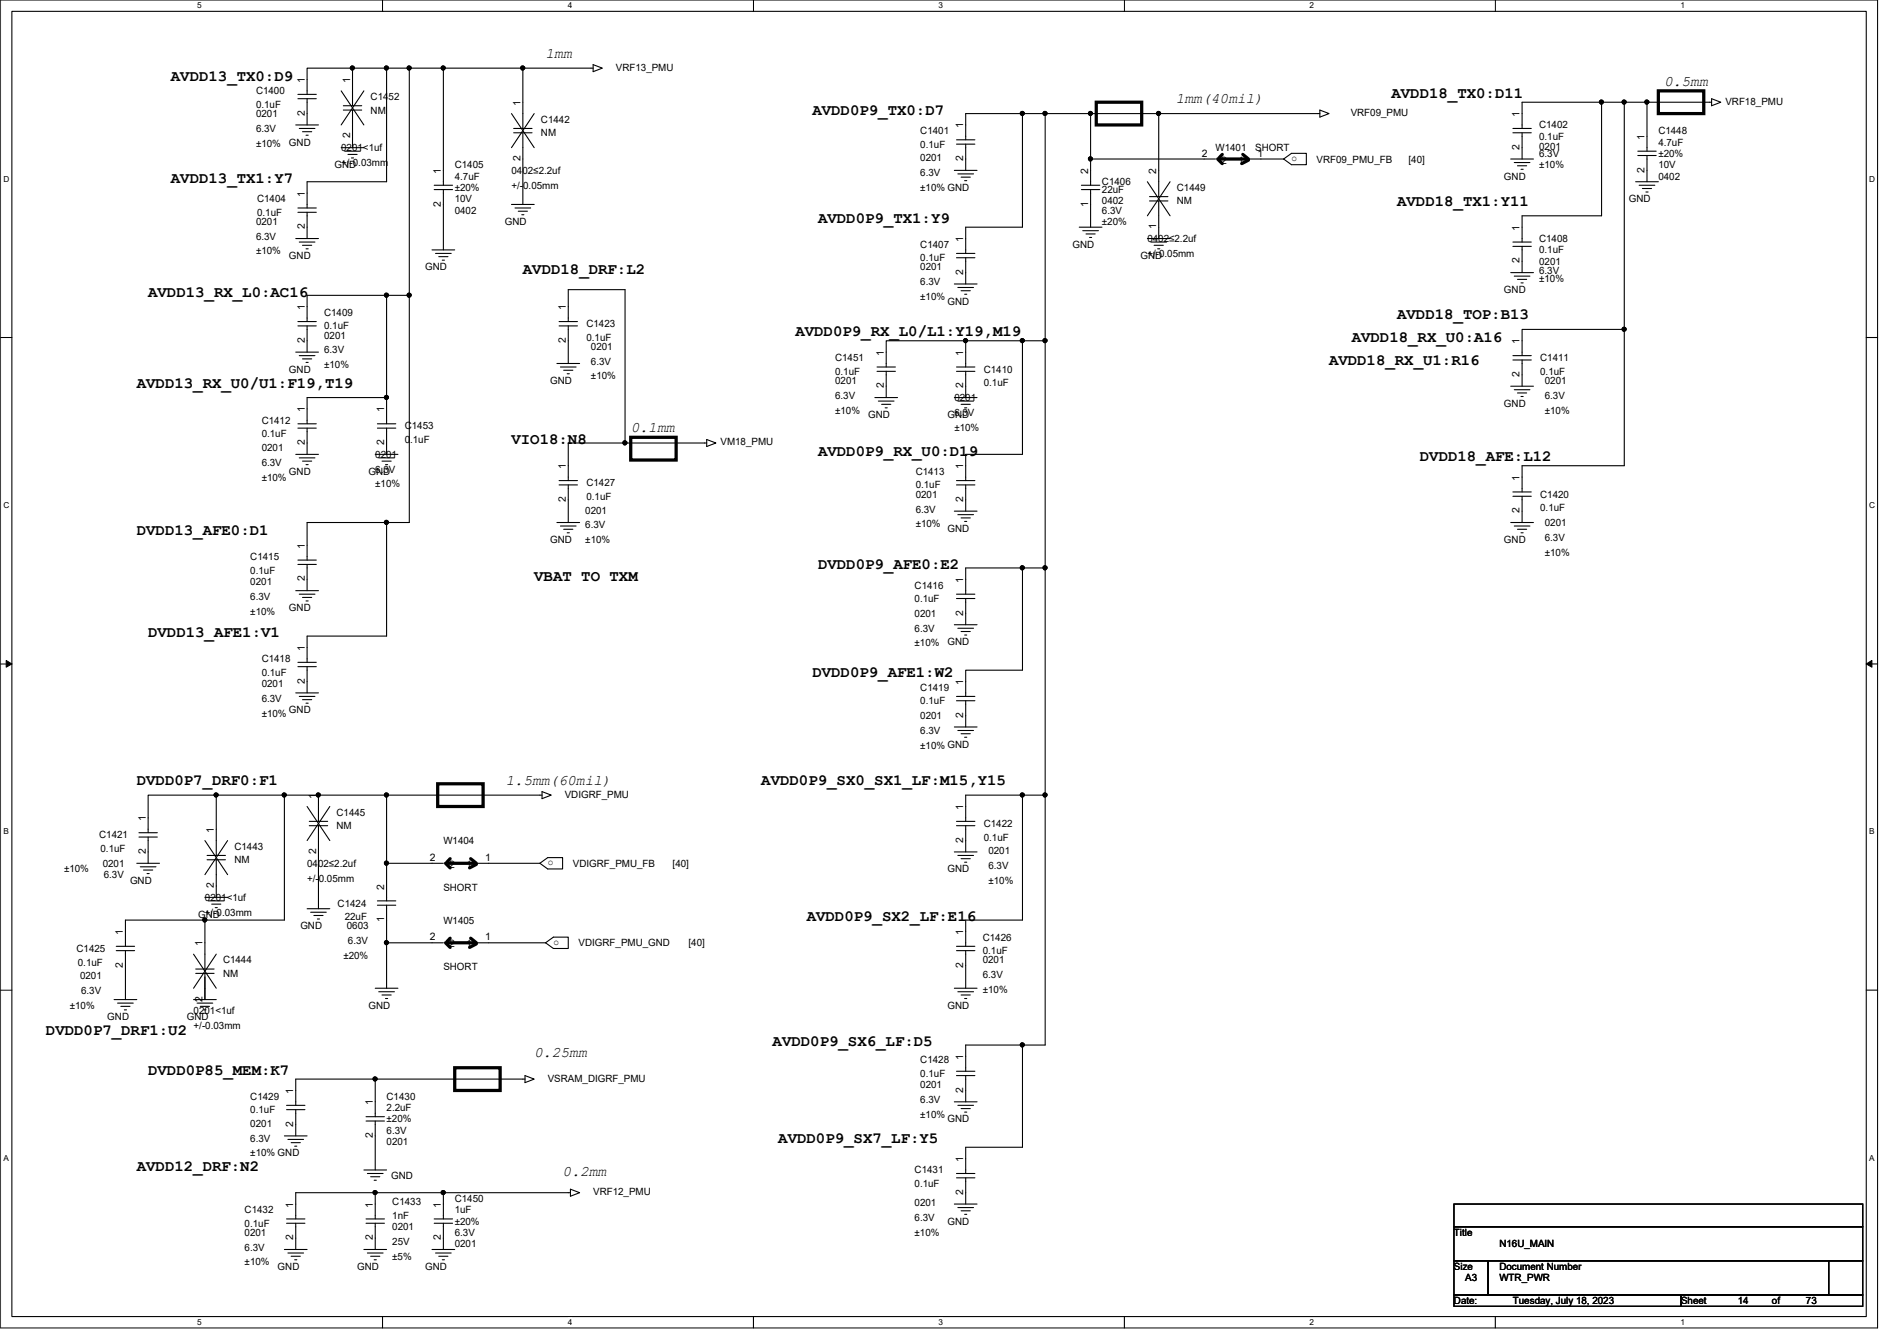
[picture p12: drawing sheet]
<svg xmlns="http://www.w3.org/2000/svg" width="297mm" height="210mm" viewBox="0 0 297 210" stroke-linecap="round" stroke-linejoin="round" font-family="sans-serif">
<path d="M.1 0h293.9v207.9h-293.9zM1.9 1.8h290.3v204.3h-290.3z" fill="none" stroke="#000" stroke-width=".17"/>
<g fill="#fff">
<path d="M30.9 .2h.6v1.4h-.6z"/>
<path d="M30.9 206.2h.6v1.4h-.6z"/>
</g>
<path d="M59.9 0v1.8M59.9 206.1v1.8" fill="none" stroke="#000" stroke-width=".17"/>
<g fill="#fff">
<path d="M88.9 .2h.7v1.4h-.7z"/>
<path d="M88.9 206.2h.7v1.4h-.7z"/>
</g>
<path d="M118 0v1.8M118 206.1v1.8" fill="none" stroke="#000" stroke-width=".17"/>
<g fill="#fff">
<path d="M147 .2h.7v1.4h-.7z"/>
<path d="M147 206.2h.7v1.4h-.7z"/>
</g>
<path d="M176.1 0v1.8M176.1 206.1v1.8" fill="none" stroke="#000" stroke-width=".17"/>
<g fill="#fff">
<path d="M205.1 .2h.6v1.4h-.6z"/>
<path d="M205.1 206.2h.6v1.4h-.6z"/>
</g>
<path d="M234.1 0v1.8M234.1 206.1v1.8" fill="none" stroke="#000" stroke-width=".17"/>
<g fill="#fff">
<path d="M263.1 .2h.7v1.4h-.7z"/>
<path d="M263.1 206.2h.7v1.4h-.7z"/>
<path d="M.5 27.3h.9v1.4h-.9z"/>
<path d="M292.7 27.3h.9v1.4h-.9z"/>
<path d="M.5 78.4h.9v1.4h-.9z"/>
<path d="M292.7 78.4h.9v1.4h-.9z"/>
</g>
<path d="M1.9 52.8h-1.8M294 52.8h-1.8" fill="none" stroke="#000" stroke-width=".17"/>
<g fill="#fff">
<path d="M.5 129.5h.9v1.4h-.9z"/>
<path d="M292.7 129.5h.8v1.4h-.8z"/>
</g>
<path d="M1.9 103.9h-1.8M294 103.9h-1.8" fill="none" stroke="#000" stroke-width=".17"/>
<path d="M1 103.4l.9 .5-.9 .5zM292.2 103.9l.9-.5v1z" fill="#000"/>
<path d="M1 103.4l.9 .5-.9 .5zM292.2 103.9l.9-.5v1z" fill="none" stroke="#000" stroke-width=".16"/>
<g fill="#fff">
<path d="M.5 180.5h.9v1.4h-.9z"/>
<path d="M292.7 180.5h.8v1.4h-.8z"/>
</g>
<g fill="none" stroke="#000" stroke-width=".17">
<path d="M48.1 15.5v4.1M49.5 14.8h-2.9M49.5 15.5h-2.9M49.9 19.6h-3.6M53.4 14.2l3.6 5.4M55.2 10.7h-7.1v4.1M55.2 10.7v5.9M55.2 17.2v5.9M56.6 16.6h-2.8M56.6 17.2h-2.8M57 14.2l-3.6 5.4M60.5 10.7h-5.3"/>
<path d="M60.5 10.7v17.7h-12.4v4.2M64.1 10.7h-3.6M64.1 10.7v35.5M69.4 10.7h-5.3M69.4 10.7v18.3M80.1 17.8l3.5 5.3M81.9 10.7h-12.5M81.9 10.7v9.4M83.6 17.8l-3.5 5.3M92.9 10.1l1.4 .6-1.4 .5zM92.9 10.7h-11M160.1 17.8v17.8h-8.9v4.1"/>
<path d="M160.1 17.8h-8.9v4.1M163.7 17.8h-3.6M163.7 17.8v35.5M170.8 17.8h-7.1M170.8 17.8v7.1M181.4 17.8h-10.6M206.7 17.2l1.4 .6-1.4 .5zM206.7 17.8h-25.3v13M250.8 16v17.8h-12.5v4.1M250.8 16h-12.5v4.1M254.3 16v35.6M254.3 16h-3.5"/>
<path d="M257.9 16v7.7M257.9 16h-3.6M268 15.5l1.4 .5-1.4 .6zM268 16h-10.1M48.1 33.2v4.1M48.3 21.2h-.4M48.3 38.9h-.4M48.8 20.6h-1.4M48.8 38.4h-1.4M49.3 20.1h-2.4M49.3 37.9h-2.4M49.5 32.6h-2.9"/>
<path d="M49.5 33.2h-2.9M49.9 37.3h-3.6M55.4 24.7h-.4M55.9 24.2h-1.4M56.4 23.7h-2.4M57 23.1h-3.6M69.4 29.7v9.4M70.7 39.7h-2.5M70.9 29h-2.9M70.9 29.7h-2.9M71.2 39.1h-3.6M81.9 20.8v11.2"/>
<path d="M82 33.6h-.3M82.6 33.1h-1.5M83.1 32.6h-2.5M83.3 20.1h-2.9M83.3 20.8h-2.9M83.6 32h-3.5M151.2 22.6v4.1M151.4 28.3h-.4M151.9 27.7h-1.4M152.4 27.2h-2.4M152.7 21.9h-2.9M152.7 22.6h-2.9"/>
<path d="M152.7 39.7h-2.9M153 26.7h-3.6M170.8 24.9v4.1M170.8 29.7v5.9M170.9 37.2h-.3M171.5 36.6h-1.5M172 36.1h-2.5M172.2 29.7h-2.9M172.2 29h-2.9M172.5 35.6h-3.5M179.7 28.4l3.5 5.4M181.4 31.5v5.8"/>
<path d="M181.6 38.9h-.3M182.2 38.4h-1.5M182.7 37.9h-2.5M182.9 31.5h-2.9M182.9 30.8h-2.9M183.2 37.3h-3.5M183.2 28.4l-3.5 5.4M190.3 24.9h-19.5M201 24.9l1.2-.9h2.4v1.8h-2.4zM201 24.9h-5.3M238.3 20.8v4.1M238.3 38.6v4.1"/>
<path d="M238.5 26.5h-.3M239.1 25.9h-1.5M239.6 25.4h-2.5M239.8 20.1h-2.9M239.8 20.8h-2.9M239.8 37.9h-2.9M239.8 38.6h-2.9M240.1 24.9h-3.5M257.9 24.3v4.1M258.1 30.1h-.4M258.6 29.5h-1.4M259.1 29h-2.4"/>
<path d="M259.3 23.7h-2.8M259.3 24.3h-2.8M259.7 28.4h-3.6M48.1 51v4.1M48.3 56.7h-.4M48.8 56.2h-1.4M49.3 55.7h-2.4M49.5 50.3h-2.9M49.5 51h-2.9M49.9 55.1h-3.6M60.5 46.2v16M60.5 46.2h-12.4v4.1"/>
<path d="M64.1 46.2h-3.6M64.1 46.2v35.6h-3.6M69.6 40.7h-.3M70.1 40.2h-1.4M89 50.3v-5h8.9v24M89 51v5.9M89.2 58.5h-.4M89.7 58h-1.4M90.2 57.4h-2.4M90.4 50.3h-2.9M90.4 51h-2.9M90.8 56.9h-3.6"/>
<path d="M138.8 58.1v4.1M140.2 57.4h-2.9M140.2 58.1h-2.9M151.2 40.3v4.1M151.2 53.3v4.1M151.2 58.1v4.1M151.2 53.3h-12.4v4.1M151.4 46.1h-.4M151.9 45.5h-1.4M152.4 45h-2.4M152.7 40.3h-2.9M152.7 57.4h-2.9"/>
<path d="M152.7 58.1h-2.9M153 44.4h-3.6M160.1 53.3v17.8h-8.9v4.1M160.1 53.3h-8.9M163.7 53.3v35.6M163.7 53.3h-3.6M238.3 55.7v-4.1h16v21.3h-16v4.1M238.3 56.3v4.2M238.5 44.3h-.3M239.1 43.7h-1.5M239.6 43.2h-2.5M239.8 55.7h-2.9"/>
<path d="M239.8 56.3h-2.9M240.1 42.7h-3.5M48.1 67v4.1M48.3 72.7h-.4M48.8 72.2h-1.4M49.3 71.7h-2.4M49.5 66.3h-2.9M49.5 67h-2.9M49.9 71.1h-3.6M60.5 62.2h-12.4v4.1M60.5 62.2v4.1M60.5 67v4.1"/>
<path d="M60.7 72.7h-.3M61.3 72.2h-1.5M61.8 71.7h-2.5M62 66.3h-2.9M62 67h-2.9M62.3 71.1h-3.5M89 75.9v5.9M90.4 75.2h-2.9M90.4 75.9h-2.9M97.9 69.3h-8.9v5.9M110.7 68.8l1.4 .5-1.4 .6zM110.7 69.3h-12.8"/>
<path d="M138.9 63.8h-.3M139.5 63.3h-1.5M140 62.8h-2.5M140.5 62.2h-3.5M151.2 75.9v4.1M151.4 63.8h-.4M151.9 63.3h-1.4M152.4 62.8h-2.4M152.7 75.2h-2.9M152.7 75.9h-2.9M153 62.2h-3.6M238.3 77.7v4.1"/>
<path d="M238.5 62.1h-.3M239.1 61.5h-1.5M239.6 61h-2.5M239.8 77h-2.9M239.8 77.7h-2.9M240.1 60.5h-3.5M48.1 88.3v4.2M48.3 94.1h-.4M48.8 93.5h-1.4M49.3 93h-2.4M49.5 87.7h-2.9M49.5 88.3h-2.9"/>
<path d="M49.9 92.5h-3.6M60.5 81.8v17.8h-12.4v4.1M60.5 81.8h-12.4v5.9M89.2 83.4h-.4M89.7 82.8h-1.4M90.2 82.3h-2.4M90.8 81.8h-3.6M151.2 93.7v4.1M151.4 81.6h-.4M151.4 99.4h-.4M151.9 81.1h-1.4M151.9 98.8h-1.4"/>
<path d="M152.4 80.6h-2.4M152.4 98.3h-2.4M152.7 93h-2.9M152.7 93.7h-2.9M153 80h-3.6M153 97.8h-3.6M160.1 88.9v16h-8.9v4.1M160.1 88.9h-8.9v4.1M163.7 88.9v35.6M163.7 88.9h-3.6M238.5 83.4h-.3M239.1 82.8h-1.5"/>
<path d="M239.6 82.3h-2.5M240.1 81.8h-3.5M48.1 104.4v4.1M48.3 110.1h-.4M48.8 109.5h-1.4M49.3 109h-2.4M49.5 103.7h-2.9M49.5 104.4h-2.9M49.9 108.5h-3.6M151.2 109.7v4.1M151.4 115.4h-.4M151.9 114.9h-1.4"/>
<path d="M152.4 114.3h-2.4M152.7 109h-2.9M152.7 109.7h-2.9M153 113.8h-3.6M23.2 131v4.1M23.4 136.7h-.4M23.9 136.2h-1.4M24.4 135.7h-2.4M24.6 130.3h-2.8M24.6 131h-2.8M25 135.1h-3.6M32.1 131.6l3.5 5.3"/>
<path d="M33.9 124.5v9.4M33.9 134.6v5.9M35.3 133.9h-2.9M35.3 134.6h-2.9M35.6 131.6l-3.5 5.3M44.5 124.5v19.5h-12.4M44.5 124.5h-21.3v5.8M48.1 126.2l3.5 5.4M49.9 124.5h-5.4M49.9 124.5v4.1M49.9 129.2v13M51.3 128.6h-2.9"/>
<path d="M51.3 129.2h-2.9M51.6 126.2l-3.5 5.4M60.5 124.5v10.6M60.5 124.5h-10.6M60.5 135.1v5.9M69.4 135.1h-8.9M74.8 135.1h9.7M84.5 135.1l1.3-.9h2.3v1.8h-2.3zM84.9 123.9l1.4 .6-1.4 .5zM84.9 124.5h-24.4M151.2 129.2v4.1M151.4 135h-.4"/>
<path d="M151.9 134.4h-1.4M152.4 133.9h-2.4M152.7 128.6h-2.9M152.7 129.2h-2.9M153 133.3h-3.6M160.1 124.5h-8.9v4.1M160.1 124.5v19.5h-8.9v4.1M163.7 124.5h-3.6M163.7 124.5v39.1h-3.6M1.9 155h-1.8M19.6 148.1v-4.1h12.5v7.7M19.6 148.8v7.7"/>
<path d="M19.8 158.1h-.3M20.4 157.5h-1.5M20.9 157h-2.5M21.1 148.1h-2.9M21.1 148.8h-2.9M21.4 156.5h-3.5M30.3 149.4l3.6 5.3M32.1 152.4v4.1v-3.6M32.3 158.1h-.4M32.8 157.5h-1.4M33.3 157h-2.4M33.5 151.7h-2.9"/>
<path d="M33.5 152.4h-2.9M33.9 149.4l-3.6 5.3M33.9 156.5h-3.6M34 142.1h-.3M34.6 141.5h-1.5M35.1 141h-2.5M35.6 140.5h-3.5M50 143.8h-.3M50.6 143.3h-1.5M51.1 142.8h-2.5M51.6 142.2h-3.5M60.5 141.7v5.9"/>
<path d="M60.5 147.6v7.1M60.7 156.3h-.3M61.3 155.7h-1.5M61.8 155.2h-2.5M62 141.7h-2.9M62 141h-2.9M62.3 154.7h-3.5M69.4 147.6h-8.9M74.8 147.6h10.6M85.4 147.6l1.3-.9h2.3v1.8h-2.3zM151.2 148.8v5.9M151.4 156.3h-.4"/>
<path d="M151.9 155.7h-1.4M152.4 155.2h-2.4M152.7 148.1h-2.9M152.7 148.8h-2.9M153 154.7h-3.6M294 155h-1.8M46.3 173.7v4.1M46.5 179.4h-.4M47 178.9h-1.4M47.5 178.4h-2.4M47.7 173h-2.8M47.7 173.7h-2.8"/>
<path d="M48.1 177.8h-3.6M58.8 168.9h-12.5v4.1M58.8 168.9v5.9M58.8 175.5v7.6M60.2 174.8h-2.9M60.2 175.5h-2.9M82.2 168.4l1.4 .5-1.4 .6zM82.2 168.9h-23.4M151.2 168.4v4.1M151.4 174.1h-.4M151.9 173.5h-1.4M152.4 173h-2.4"/>
<path d="M152.7 167.7h-2.9M152.7 168.4h-2.9M153 172.5h-3.6M160.1 163.6v16h-8.9v4.1M160.1 163.6h-8.9v4.1M46.3 191.5v4.1M46.5 197.2h-.4M47 196.6h-1.4M47.5 196.1h-2.4M47.7 190.8h-2.8M47.7 191.5h-2.8M48.1 195.6h-3.6"/>
<path d="M58.8 186.7h-12.5v4.1M58.8 191.5v4.1M58.9 184.7h-.3M58.9 197.2h-.3M59.5 184.2h-1.5M59.5 196.6h-1.5M60 183.7h-2.5M60 196.1h-2.5M60.2 190.8h-2.9M60.2 191.5h-2.9M60.5 183.1h-3.5M60.5 195.6h-3.5"/>
<path d="M69.4 191.5v4.1M69.4 186.7h-10.6v4.1M69.6 197.2h-.3M70.1 196.6h-1.4M70.7 196.1h-2.5M70.9 190.8h-2.9M70.9 191.5h-2.9M71.2 195.6h-3.6M89.3 186.1l1.5 .6-1.5 .5zM89.3 186.7h-19.9v4.1M151.2 184.4v4.1M151.4 190.1h-.4"/>
<path d="M151.9 189.5h-1.4M152.4 189h-2.4M152.7 183.7h-2.9M152.7 184.4h-2.9M153 188.5h-3.6M227.7 188.5h64v3.5h-64zM227.7 192h64v5.4h-64zM227.7 197.4h5.3v5.3h-5.3zM233 197.4h53.3v5.3h-53.3zM286.3 197.4h5.4v5.3h-5.4zM227.7 202.7h35.5v1.8h-35.5zM263.2 202.7h28.5v1.8h-28.5z"/>
<circle cx="55.2" cy="10.6" r=".32"/>
<circle cx="60.5" cy="10.6" r=".32"/>
<circle cx="64.1" cy="10.6" r=".32"/>
<circle cx="69.4" cy="10.6" r=".32"/>
<circle cx="81.8" cy="10.6" r=".32"/>
<circle cx="160.1" cy="17.8" r=".32"/>
<circle cx="163.6" cy="17.8" r=".32"/>
<circle cx="170.7" cy="17.8" r=".32"/>
<circle cx="181.4" cy="17.8" r=".32"/>
<circle cx="250.8" cy="16" r=".32"/>
<circle cx="254.3" cy="16" r=".32"/>
<circle cx="257.9" cy="16" r=".32"/>
<circle cx="170.7" cy="24.9" r=".32"/>
<circle cx="60.5" cy="46.2" r=".32"/>
<circle cx="64.1" cy="46.2" r=".32"/>
<circle cx="151.2" cy="53.3" r=".32"/>
<circle cx="160.1" cy="53.3" r=".32"/>
<circle cx="163.6" cy="53.3" r=".32"/>
<circle cx="254.3" cy="51.5" r=".32"/>
<circle cx="60.5" cy="62.2" r=".32"/>
<circle cx="97.8" cy="69.3" r=".32"/>
<circle cx="60.5" cy="81.8" r=".32"/>
<circle cx="160.1" cy="88.9" r=".32"/>
<circle cx="163.6" cy="88.9" r=".32"/>
<circle cx="33.8" cy="124.4" r=".32"/>
<circle cx="44.5" cy="124.4" r=".32"/>
<circle cx="49.8" cy="124.4" r=".32"/>
<circle cx="60.5" cy="124.4" r=".32"/>
<circle cx="60.5" cy="135.1" r=".32"/>
<circle cx="160.1" cy="124.4" r=".32"/>
<circle cx="163.6" cy="124.4" r=".32"/>
<circle cx="32.1" cy="144" r=".32"/>
<circle cx="60.5" cy="147.5" r=".32"/>
<circle cx="58.7" cy="168.9" r=".32"/>
<circle cx="160.1" cy="163.5" r=".32"/>
<circle cx="58.7" cy="186.7" r=".32"/>
<circle cx="69.4" cy="186.7" r=".32"/>
</g>
<g fill="none" stroke="#000" stroke-width=".51">
<path d="M171.7 16h7.1v3.6h-7.1zM259.7 14.2h7.1v3.6h-7.1zM190.7 24.9l.7 .7M191.4 24.2l-.5 .5M194.6 24.2l.9 .7M195.1 24.9h-3.9M195.5 25.1l-1.1 .5M98.8 68.5h7.1v3.5h-7.1zM68.5 122.7h7.1v3.5h-7.1zM69.8 135.1l.7 .7M70.5 134.4l-.5 .6M73.7 134.4l.9 .7"/>
<path d="M74.2 135.1h-3.9M74.6 135.3l-1.1 .5M69.8 147.6l.7 .7M70.5 146.9l-.5 .5M73.7 146.9l.9 .7M74.2 147.6h-3.9M74.6 147.7l-1.1 .6M71.2 167.1h7.1v3.6h-7.1z"/>
</g>
<g fill="#000">
<circle cx="55.2" cy="10.6" r=".32"/>
<circle cx="60.5" cy="10.6" r=".32"/>
<circle cx="64.1" cy="10.6" r=".32"/>
<circle cx="69.4" cy="10.6" r=".32"/>
<circle cx="81.8" cy="10.6" r=".32"/>
<circle cx="160.1" cy="17.8" r=".32"/>
<circle cx="163.6" cy="17.8" r=".32"/>
<circle cx="170.7" cy="17.8" r=".32"/>
<circle cx="181.4" cy="17.8" r=".32"/>
<circle cx="250.8" cy="16" r=".32"/>
<circle cx="254.3" cy="16" r=".32"/>
<circle cx="257.9" cy="16" r=".32"/>
<circle cx="170.7" cy="24.9" r=".32"/>
<circle cx="60.5" cy="46.2" r=".32"/>
<circle cx="64.1" cy="46.2" r=".32"/>
<circle cx="151.2" cy="53.3" r=".32"/>
<circle cx="160.1" cy="53.3" r=".32"/>
<circle cx="163.6" cy="53.3" r=".32"/>
<circle cx="254.3" cy="51.5" r=".32"/>
<circle cx="60.5" cy="62.2" r=".32"/>
<circle cx="97.8" cy="69.3" r=".32"/>
<circle cx="60.5" cy="81.8" r=".32"/>
<circle cx="160.1" cy="88.9" r=".32"/>
<circle cx="163.6" cy="88.9" r=".32"/>
<circle cx="33.8" cy="124.4" r=".32"/>
<circle cx="44.5" cy="124.4" r=".32"/>
<circle cx="49.8" cy="124.4" r=".32"/>
<circle cx="60.5" cy="124.4" r=".32"/>
<circle cx="60.5" cy="135.1" r=".32"/>
<circle cx="160.1" cy="124.4" r=".32"/>
<circle cx="163.6" cy="124.4" r=".32"/>
<circle cx="32.1" cy="144" r=".32"/>
<circle cx="60.5" cy="147.5" r=".32"/>
<circle cx="58.7" cy="168.9" r=".32"/>
<circle cx="160.1" cy="163.5" r=".32"/>
<circle cx="58.7" cy="186.7" r=".32"/>
<circle cx="69.4" cy="186.7" r=".32"/>
</g>
<g font-size="2.5">
<text x="26.8" y="12.7">AVDD13_TX0:D9</text>
<text x="127.2" y="18">AVDD0P9_TX0:D7</text>
<text x="217.9" y="15.3">AVDD18_TX0:D11</text>
<text x="26.8" y="28.7">AVDD13_TX1:Y7</text>
<text x="128.1" y="34.9">AVDD0P9_TX1:Y9</text>
<text x="218.8" y="32.2">AVDD18_TX1:Y11</text>
<text x="23.2" y="46.4">AVDD13_RX_L0:AC16</text>
<text x="81.9" y="42.9">AVDD18_DRF:L2</text>
<text x="124.5" y="52.7">AVDD0P9_RX_L0/L1:Y19,M19</text>
<text x="211.7" y="53.6">AVDD18_RX_U0:A16</text>
<text x="218.8" y="50">AVDD18_TOP:B13</text>
<text x="208.1" y="57.1">AVDD18_RX_U1:R16</text>
<text x="21.4" y="60.7">AVDD13_RX_U0/U1:F19,T19</text>
<text x="80.1" y="69.6">VIO18:N8</text>
<text x="128.1" y="71.3">AVDD0P9_RX_U0:D19</text>
<text x="222.3" y="72.2">DVDD18_AFE:L12</text>
<text x="21.4" y="83.8">DVDD13_AFE0:D1</text>
<text x="128.1" y="89.1">DVDD0P9_AFE0:E2</text>
<text x="83.6" y="90.9">VBAT TO TXM</text>
<text x="23.2" y="99.8">DVDD13_AFE1:V1</text>
<text x="127.2" y="106">DVDD0P9_AFE1:W2</text>
<text x="21.4" y="122.9">DVDD0P7_DRF0:F1</text>
<text x="119.2" y="122.9">AVDD0P9_SX0_SX1_LF:M15,Y15</text>
<text x="126.3" y="144.2">AVDD0P9_SX2_LF:E16</text>
<text x="7.2" y="162">DVDD0P7_DRF1:U2</text>
<text x="121" y="163.8">AVDD0P9_SX6_LF:D5</text>
<text x="23.2" y="168.2">DVDD0P85_MEM:K7</text>
<text x="121.9" y="178.9">AVDD0P9_SX7_LF:Y5</text>
<text x="21.4" y="183.3">AVDD12_DRF:N2</text>
</g>
<g font-size="2.3">
<text x="85.4" y="9">1mm</text>
<text x="184.1" y="16.1">1mm(40mil)</text>
<text x="260.6" y="13.5">0.5mm</text>
<text x="98.8" y="67.7">0.1mm</text>
<text x="79.2" y="122.8">1.5mm(60mil)</text>
<text x="83.6" y="165.5">0.25mm</text>
<text x="88.1" y="184.2">0.2mm</text>
</g>
<g font-size="1.6">
<text x="96.4" y="11">VRF13_PMU</text>
<text x="40.1" y="14.8">C1400</text>
<text x="40.1" y="16.9">0.1uF</text>
<text x="47.7" y="13" transform="rotate(-90 47.7 13)">1</text>
<text x="54.8" y="13" transform="rotate(-90 54.8 13)">1</text>
<text x="58" y="15.7">C1452</text>
<text x="58" y="17.8">NM</text>
<text x="81.5" y="16.6" transform="rotate(-90 81.5 16.6)">1</text>
<text x="270.2" y="16.4">VRF18_PMU</text>
<text x="40.1" y="18.3">0201</text>
<text x="40.1" y="20.7">6.3V</text>
<text x="40.1" y="22.9">±10%</text>
<text x="45.3" y="22.8">GND</text>
<text x="47.7" y="18.1" transform="rotate(-90 47.7 18.1)">2</text>
<text x="53.4" y="23.7">0201&lt;1uf</text>
<text x="54.8" y="21.7" transform="rotate(-90 54.8 21.7)">2</text>
<text x="84.7" y="19.2">C1442</text>
<text x="84.7" y="21.3">NM</text>
<text x="144.1" y="21">C1401</text>
<text x="144.1" y="23.1">0.1uF</text>
<text x="150.8" y="20.1" transform="rotate(-90 150.8 20.1)">1</text>
<text x="190.3" y="23.7">W1401</text>
<text x="196.5" y="23.7">SHORT</text>
<text x="211.5" y="18.2">VRF09_PMU</text>
<text x="238" y="23.5" transform="rotate(-90 238 23.5)">2</text>
<text x="238" y="18.3" transform="rotate(-90 238 18.3)">1</text>
<text x="241" y="20.1">C1402</text>
<text x="241" y="21.9">0.1uF</text>
<text x="241" y="23.5">0201</text>
<text x="257.5" y="21.9" transform="rotate(-90 257.5 21.9)">1</text>
<text x="259.7" y="21">C1448</text>
<text x="259.7" y="22.8">4.7uF</text>
<text x="52.4" y="26.3">GND</text>
<text x="53.4" y="26">+/-0.03mm</text>
<text x="69" y="27.2" transform="rotate(-90 69 27.2)">1</text>
<text x="71.2" y="26.3">C1405</text>
<text x="71.2" y="28.1">4.7uF</text>
<text x="71.2" y="29.9">±20%</text>
<text x="80.1" y="27.2">0402≤2.2uf</text>
<text x="80.1" y="29.5">+/-0.05mm</text>
<text x="81.5" y="25.2" transform="rotate(-90 81.5 25.2)">2</text>
<text x="144.1" y="25.3">0201</text>
<text x="144.1" y="27.6">6.3V</text>
<text x="144.1" y="29.9">±10% GND</text>
<text x="150.8" y="25.2" transform="rotate(-90 150.8 25.2)">2</text>
<text x="170.4" y="27.2" transform="rotate(-90 170.4 27.2)">2</text>
<text x="172.5" y="29">C1406</text>
<text x="181.1" y="27.2" transform="rotate(-90 181.1 27.2)">2</text>
<text x="184.3" y="29.9">C1449</text>
<text x="188.2" y="24.5">2</text>
<text x="191.2" y="25.6">2</text>
<text x="193.9" y="25.6">1</text>
<text x="196.9" y="24.5">1</text>
<text x="202.2" y="25.2">o</text>
<text x="206.2" y="25.4">VRF09_PMU_FB</text>
<text x="220.6" y="25.4">[40]</text>
<text x="235.5" y="28.1">GND</text>
<text x="241" y="24.6">6.3V</text>
<text x="241" y="26.3">±10%</text>
<text x="257.5" y="27" transform="rotate(-90 257.5 27)">2</text>
<text x="259.7" y="28.1">0402</text>
<text x="259.7" y="26.3">10V</text>
<text x="259.7" y="24.6">±20%</text>
<text x="40.1" y="35.2">0201</text>
<text x="40.3" y="31.7">C1404</text>
<text x="40.3" y="33.8">0.1uF</text>
<text x="47.7" y="30.8" transform="rotate(-90 47.7 30.8)">1</text>
<text x="47.7" y="35.9" transform="rotate(-90 47.7 35.9)">2</text>
<text x="69" y="32.3" transform="rotate(-90 69 32.3)">2</text>
<text x="71.2" y="33.4">0402</text>
<text x="71.2" y="31.7">10V</text>
<text x="79" y="35.2">GND</text>
<text x="170.4" y="32.3" transform="rotate(-90 170.4 32.3)">1</text>
<text x="172.5" y="30.2">22uF</text>
<text x="172.5" y="32">0402</text>
<text x="172.5" y="33.4">6.3V</text>
<text x="172.5" y="35.2">±20%</text>
<text x="181.1" y="35.9" transform="rotate(-90 181.1 35.9)">1</text>
<text x="184.3" y="32">NM</text>
<text x="255.1" y="31.7">GND</text>
<text x="40.1" y="37.5">6.3V</text>
<text x="40.1" y="39.8">±10%</text>
<text x="45.3" y="40.6">GND</text>
<text x="144.1" y="38.8">C1407</text>
<text x="144.1" y="40.9">0.1uF</text>
<text x="150.8" y="37.9" transform="rotate(-90 150.8 37.9)">1</text>
<text x="167.9" y="38.8">GND</text>
<text x="178.6" y="40.6">GND</text>
<text x="179.7" y="37.9">0402≤2.2uf</text>
<text x="179.7" y="40.2">+/-0.05mm</text>
<text x="238" y="41.2" transform="rotate(-90 238 41.2)">2</text>
<text x="238" y="36.1" transform="rotate(-90 238 36.1)">1</text>
<text x="241" y="37.9">C1408</text>
<text x="241" y="39.7">0.1uF</text>
<text x="241" y="41.4">0201</text>
<text x="66.6" y="42.3">GND</text>
<text x="144.1" y="42.3">0201</text>
<text x="144.1" y="44.7">6.3V</text>
<text x="144.1" y="46.9">±10%</text>
<text x="148.4" y="47.7">GND</text>
<text x="150.8" y="43" transform="rotate(-90 150.8 43)">2</text>
<text x="235.5" y="45.9">GND</text>
<text x="241" y="42.9">6.3V</text>
<text x="241" y="44.1">±10%</text>
<text x="47.7" y="48.6" transform="rotate(-90 47.7 48.6)">1</text>
<text x="47.7" y="53.7" transform="rotate(-90 47.7 53.7)">2</text>
<text x="50.8" y="49.4">C1409</text>
<text x="50.8" y="51.6">0.1uF</text>
<text x="50.8" y="53">0201</text>
<text x="88.6" y="48.6" transform="rotate(-90 88.6 48.6)">1</text>
<text x="88.6" y="53.7" transform="rotate(-90 88.6 53.7)">2</text>
<text x="91.8" y="51.2">C1423</text>
<text x="91.8" y="53.3">0.1uF</text>
<text x="238" y="53.9" transform="rotate(-90 238 53.9)">1</text>
<text x="45.3" y="58.3">GND</text>
<text x="50.8" y="55.3">6.3V</text>
<text x="50.8" y="57.6">±10%</text>
<text x="92.5" y="54.8">0201</text>
<text x="92.5" y="57.1">6.3V</text>
<text x="92.5" y="59.4">±10%</text>
<text x="130.8" y="56.6">C1451</text>
<text x="130.8" y="58.7">0.1uF</text>
<text x="138.4" y="55.7" transform="rotate(-90 138.4 55.7)">1</text>
<text x="150.8" y="55.7" transform="rotate(-90 150.8 55.7)">1</text>
<text x="154" y="58.3">C1410</text>
<text x="238" y="59" transform="rotate(-90 238 59)">2</text>
<text x="241.2" y="56.6">C1411</text>
<text x="241.2" y="58.7">0.1uF</text>
<text x="47.7" y="64.6" transform="rotate(-90 47.7 64.6)">1</text>
<text x="60.2" y="64.6" transform="rotate(-90 60.2 64.6)">1</text>
<text x="86.1" y="60.1">GND</text>
<text x="130.8" y="60.1">0201</text>
<text x="130.8" y="62.4">6.3V</text>
<text x="130.8" y="64.7">±10%</text>
<text x="135.9" y="65.4">GND</text>
<text x="138.4" y="60.8" transform="rotate(-90 138.4 60.8)">2</text>
<text x="148.4" y="65.4">GND</text>
<text x="149.4" y="62.8">0201</text>
<text x="149.4" y="65.1">6.3V</text>
<text x="150.8" y="60.8" transform="rotate(-90 150.8 60.8)">2</text>
<text x="154" y="60.5">0.1uF</text>
<text x="235.5" y="63.7">GND</text>
<text x="241.9" y="60.1">0201</text>
<text x="241.9" y="62.4">6.3V</text>
<text x="241.9" y="64.7">±10%</text>
<text x="41" y="66.3">C1412</text>
<text x="41" y="68.5">0.1uF</text>
<text x="41" y="70.6">0201</text>
<text x="47.7" y="69.7" transform="rotate(-90 47.7 69.7)">2</text>
<text x="58.8" y="71.7">0201</text>
<text x="60.2" y="69.7" transform="rotate(-90 60.2 69.7)">2</text>
<text x="63.4" y="67.2">C1453</text>
<text x="63.4" y="69.3">0.1uF</text>
<text x="112.8" y="69.7">VM18_PMU</text>
<text x="149.4" y="67.4">±10%</text>
<text x="41" y="72.9">6.3V</text>
<text x="41" y="75.2">±10%</text>
<text x="45.3" y="74.3">GND</text>
<text x="57.7" y="74.3">GND</text>
<text x="58.8" y="74">6.3V</text>
<text x="58.8" y="76.3">±10%</text>
<text x="88.6" y="73.4" transform="rotate(-90 88.6 73.4)">1</text>
<text x="91.8" y="76.1">C1427</text>
<text x="143.4" y="74.3">C1413</text>
<text x="143.4" y="76.5">0.1uF</text>
<text x="143.4" y="77.9">0201</text>
<text x="150.8" y="73.4" transform="rotate(-90 150.8 73.4)">1</text>
<text x="238" y="75.2" transform="rotate(-90 238 75.2)">1</text>
<text x="241.2" y="77.9">C1420</text>
<text x="88.6" y="78.6" transform="rotate(-90 88.6 78.6)">2</text>
<text x="91.6" y="80.4">0201</text>
<text x="91.6" y="82.7">6.3V</text>
<text x="91.8" y="78.2">0.1uF</text>
<text x="143.4" y="80.2">6.3V</text>
<text x="143.4" y="82.5">±10%</text>
<text x="148.4" y="83.2">GND</text>
<text x="150.8" y="78.6" transform="rotate(-90 150.8 78.6)">2</text>
<text x="238" y="80.3" transform="rotate(-90 238 80.3)">2</text>
<text x="241.2" y="80">0.1uF</text>
<text x="241.9" y="82.3">0201</text>
<text x="39.2" y="87.7">C1415</text>
<text x="39.2" y="89.8">0.1uF</text>
<text x="47.7" y="85.9" transform="rotate(-90 47.7 85.9)">1</text>
<text x="86.1" y="85">GND</text>
<text x="91.6" y="85">±10%</text>
<text x="235.5" y="85">GND</text>
<text x="241.9" y="84.7">6.3V</text>
<text x="241.9" y="87">±10%</text>
<text x="39.2" y="91.6">0201</text>
<text x="39.2" y="93.9">6.3V</text>
<text x="45.3" y="95.7">GND</text>
<text x="47.7" y="91" transform="rotate(-90 47.7 91)">2</text>
<text x="143.2" y="92.1">C1416</text>
<text x="143.2" y="94.2">0.1uF</text>
<text x="150.8" y="91.2" transform="rotate(-90 150.8 91.2)">1</text>
<text x="39.2" y="96.2">±10%</text>
<text x="47.7" y="101.9" transform="rotate(-90 47.7 101.9)">1</text>
<text x="143.2" y="96.6">0201</text>
<text x="143.2" y="98.9">6.3V</text>
<text x="143.2" y="101.2">±10%</text>
<text x="148.4" y="101">GND</text>
<text x="150.8" y="96.4" transform="rotate(-90 150.8 96.4)">2</text>
<text x="41" y="103.7">C1418</text>
<text x="41" y="105.8">0.1uF</text>
<text x="41" y="107.6">0201</text>
<text x="47.7" y="107" transform="rotate(-90 47.7 107)">2</text>
<text x="150.8" y="107.2" transform="rotate(-90 150.8 107.2)">1</text>
<text x="41" y="109.9">6.3V</text>
<text x="41" y="112.2">±10%</text>
<text x="45.3" y="111.7">GND</text>
<text x="144.1" y="108.1">C1419</text>
<text x="144.1" y="110.2">0.1uF</text>
<text x="144.1" y="112.6">0201</text>
<text x="150.8" y="112.4" transform="rotate(-90 150.8 112.4)">2</text>
<text x="144.1" y="114.9">6.3V</text>
<text x="144.1" y="117.2">±10% GND</text>
<text x="49.5" y="125" transform="rotate(-90 49.5 125)">1</text>
<text x="88.4" y="124.8">VDIGRF_PMU</text>
<text x="15.5" y="131.2">C1421</text>
<text x="22.8" y="128.6" transform="rotate(-90 22.8 128.6)">1</text>
<text x="33.5" y="130.3" transform="rotate(-90 33.5 130.3)">1</text>
<text x="52.7" y="127.7">C1445</text>
<text x="52.7" y="129.8">NM</text>
<text x="150.8" y="126.8" transform="rotate(-90 150.8 126.8)">1</text>
<text x="150.8" y="131.9" transform="rotate(-90 150.8 131.9)">2</text>
<text x="154" y="129.5">C1422</text>
<text x="154" y="131.6">0.1uF</text>
<text x="10" y="136.6">±10%</text>
<text x="15.7" y="133.4">0.1uF</text>
<text x="16.1" y="135.7">0201</text>
<text x="16.3" y="137.5">6.3V</text>
<text x="22.8" y="133.7" transform="rotate(-90 22.8 133.7)">2</text>
<text x="36.7" y="133">C1443</text>
<text x="36.7" y="135.1">NM</text>
<text x="48.1" y="135.7">0402≤2.2uf</text>
<text x="49.5" y="133.7" transform="rotate(-90 49.5 133.7)">2</text>
<text x="67.3" y="134.7">2</text>
<text x="69.4" y="132.1">W1404</text>
<text x="70.3" y="135.8">2</text>
<text x="73" y="135.8">1</text>
<text x="76" y="134.7">1</text>
<text x="85.8" y="135.5">o</text>
<text x="89.7" y="135.7">VDIGRF_PMU_FB</text>
<text x="105.3" y="135.7">[40]</text>
<text x="148.4" y="136.6">GND</text>
<text x="154.8" y="133.7">0201</text>
<text x="154.8" y="136">6.3V</text>
<text x="20.4" y="138.3">GND</text>
<text x="31" y="143.7">GND</text>
<text x="32.1" y="141">0201&lt;1uf</text>
<text x="32.1" y="143.3">+/-0.03mm</text>
<text x="33.5" y="139" transform="rotate(-90 33.5 139)">2</text>
<text x="48.1" y="138">+/-0.05mm</text>
<text x="52.9" y="141.9">C1424</text>
<text x="60.2" y="139.2" transform="rotate(-90 60.2 139.2)">2</text>
<text x="69.4" y="139.4">SHORT</text>
<text x="154.8" y="138.3">±10%</text>
<text x="12" y="149">C1425</text>
<text x="19.3" y="146.3" transform="rotate(-90 19.3 146.3)">1</text>
<text x="31.7" y="148.1" transform="rotate(-90 31.7 148.1)">1</text>
<text x="47" y="145.5">GND</text>
<text x="54" y="144">22uF</text>
<text x="54.3" y="145.5">0603</text>
<text x="54.5" y="147.8">6.3V</text>
<text x="60.2" y="144.4" transform="rotate(-90 60.2 144.4)">1</text>
<text x="67.3" y="147.2">2</text>
<text x="69.4" y="144.6">W1405</text>
<text x="70.3" y="148.3">2</text>
<text x="73" y="148.3">1</text>
<text x="76" y="147.2">1</text>
<text x="86.7" y="147.9">o</text>
<text x="90.6" y="148.1">VDIGRF_PMU_GND</text>
<text x="107.8" y="148.1">[40]</text>
<text x="150.8" y="146.3" transform="rotate(-90 150.8 146.3)">1</text>
<text x="153.9" y="147.2">C1426</text>
<text x="153.9" y="149.4">0.1uF</text>
<text x="12.2" y="151.1">0.1uF</text>
<text x="12.5" y="153.3">0201</text>
<text x="12.7" y="155.6">6.3V</text>
<text x="19.3" y="151.5" transform="rotate(-90 19.3 151.5)">2</text>
<text x="34.9" y="150.8">C1444</text>
<text x="34.9" y="152.9">NM</text>
<text x="53.8" y="150.1">±20%</text>
<text x="69.4" y="151.8">SHORT</text>
<text x="150.8" y="151.5" transform="rotate(-90 150.8 151.5)">2</text>
<text x="153.9" y="150.8">0201</text>
<text x="153.9" y="153.1">6.3V</text>
<text x="153.9" y="155.4">±10%</text>
<text x="10.9" y="157.9">±10%</text>
<text x="16.8" y="159.7">GND</text>
<text x="29.2" y="159.7">GND</text>
<text x="30.3" y="158.8">0201&lt;1uf</text>
<text x="30.3" y="161.1">+/-0.03mm</text>
<text x="31.7" y="156.8" transform="rotate(-90 31.7 156.8)">2</text>
<text x="57.7" y="157.9">GND</text>
<text x="148.4" y="157.9">GND</text>
<text x="144.1" y="166.5">C1428</text>
<text x="150.8" y="165.9" transform="rotate(-90 150.8 165.9)">1</text>
<text x="39.2" y="172.1">C1429</text>
<text x="45.9" y="171.2" transform="rotate(-90 45.9 171.2)">1</text>
<text x="58.4" y="173" transform="rotate(-90 58.4 173)">1</text>
<text x="60.5" y="172.1">C1430</text>
<text x="60.5" y="173.9">2.2uF</text>
<text x="85.8" y="169.3">VSRAM_DIGRF_PMU</text>
<text x="144.1" y="168.6">0.1uF</text>
<text x="144.1" y="170.3">0201</text>
<text x="144.1" y="172.7">6.3V</text>
<text x="150.8" y="171" transform="rotate(-90 150.8 171)">2</text>
<text x="39.2" y="174.2">0.1uF</text>
<text x="39.2" y="176.4">0201</text>
<text x="39.2" y="178.7">6.3V</text>
<text x="45.9" y="176.4" transform="rotate(-90 45.9 176.4)">2</text>
<text x="58.4" y="178.1" transform="rotate(-90 58.4 178.1)">2</text>
<text x="60.5" y="175.7">±20%</text>
<text x="60.5" y="179.2">0201</text>
<text x="60.5" y="177.5">6.3V</text>
<text x="144.1" y="175">±10%</text>
<text x="148.4" y="175.7">GND</text>
<text x="39.2" y="181">±10% GND</text>
<text x="61.3" y="184.6">GND</text>
<text x="143.2" y="183.7">C1431</text>
<text x="143.2" y="185.8">0.1uF</text>
<text x="150.8" y="181.9" transform="rotate(-90 150.8 181.9)">1</text>
<text x="38.3" y="189.9">C1432</text>
<text x="45.9" y="189" transform="rotate(-90 45.9 189)">1</text>
<text x="58.4" y="189" transform="rotate(-90 58.4 189)">1</text>
<text x="61.4" y="188.7">C1433</text>
<text x="61.4" y="190.8">1nF</text>
<text x="69" y="189" transform="rotate(-90 69 189)">1</text>
<text x="71.2" y="188.1">C1450</text>
<text x="71.2" y="189.9">1uF</text>
<text x="71.2" y="191.7">±20%</text>
<text x="92.9" y="187.1">VRF12_PMU</text>
<text x="143.2" y="188.8">0201</text>
<text x="143.2" y="191.1">6.3V</text>
<text x="148.4" y="191.7">GND</text>
<text x="150.8" y="187" transform="rotate(-90 150.8 187)">2</text>
<text x="38.3" y="192">0.1uF</text>
<text x="38.3" y="193.5">0201</text>
<text x="38.3" y="195.8">6.3V</text>
<text x="45.9" y="194.1" transform="rotate(-90 45.9 194.1)">2</text>
<text x="58.4" y="194.1" transform="rotate(-90 58.4 194.1)">2</text>
<text x="61.4" y="192.6">0201</text>
<text x="61.4" y="194.9">25V</text>
<text x="61.4" y="197.2">±5%</text>
<text x="69" y="194.1" transform="rotate(-90 69 194.1)">2</text>
<text x="71.2" y="195.2">0201</text>
<text x="71.2" y="193.5">6.3V</text>
<text x="143.2" y="193.5">±10%</text>
<text x="227.7" y="193.5">Title</text>
<text x="234.8" y="195.2">N16U_MAIN</text>
<text x="38.3" y="198.1">±10%</text>
<text x="43.5" y="198.8">GND</text>
<text x="55.9" y="198.8">GND</text>
<text x="66.6" y="198.8">GND</text>
<text x="227.7" y="198.8">Size</text>
<text x="229.4" y="200.6">A3</text>
<text x="234.8" y="198.8">Document Number</text>
<text x="234.8" y="200.6">WTR_PWR</text>
<text x="227.7" y="204.1">Date:</text>
<text x="236.9" y="204.1">Tuesday, July 18, 2023</text>
<text x="263.2" y="204.1">Sheet</text>
<text x="272.1" y="204.1">14</text>
<text x="277.5" y="204.1">of</text>
<text x="282.8" y="204.1">73</text>
</g>
<g font-size="1.3">
<text x="30.9" y="1.3">5</text>
<text x="88.9" y="1.3">4</text>
<text x="147" y="1.3">3</text>
<text x="205.1" y="1.3">2</text>
<text x="263.1" y="1.3">1</text>
<text x=".5" y="28.4">D</text>
<text x="292.7" y="28.4">D</text>
<text x=".5" y="79.5">C</text>
<text x="292.7" y="79.5">C</text>
<text x=".5" y="130.6">B</text>
<text x="292.7" y="130.6">B</text>
<text x=".5" y="181.7">A</text>
<text x="292.7" y="181.7">A</text>
<text x="30.9" y="207.4">5</text>
<text x="88.9" y="207.4">4</text>
<text x="147" y="207.4">3</text>
<text x="205.1" y="207.4">2</text>
<text x="263.1" y="207.4">1</text>
</g>
</svg>
